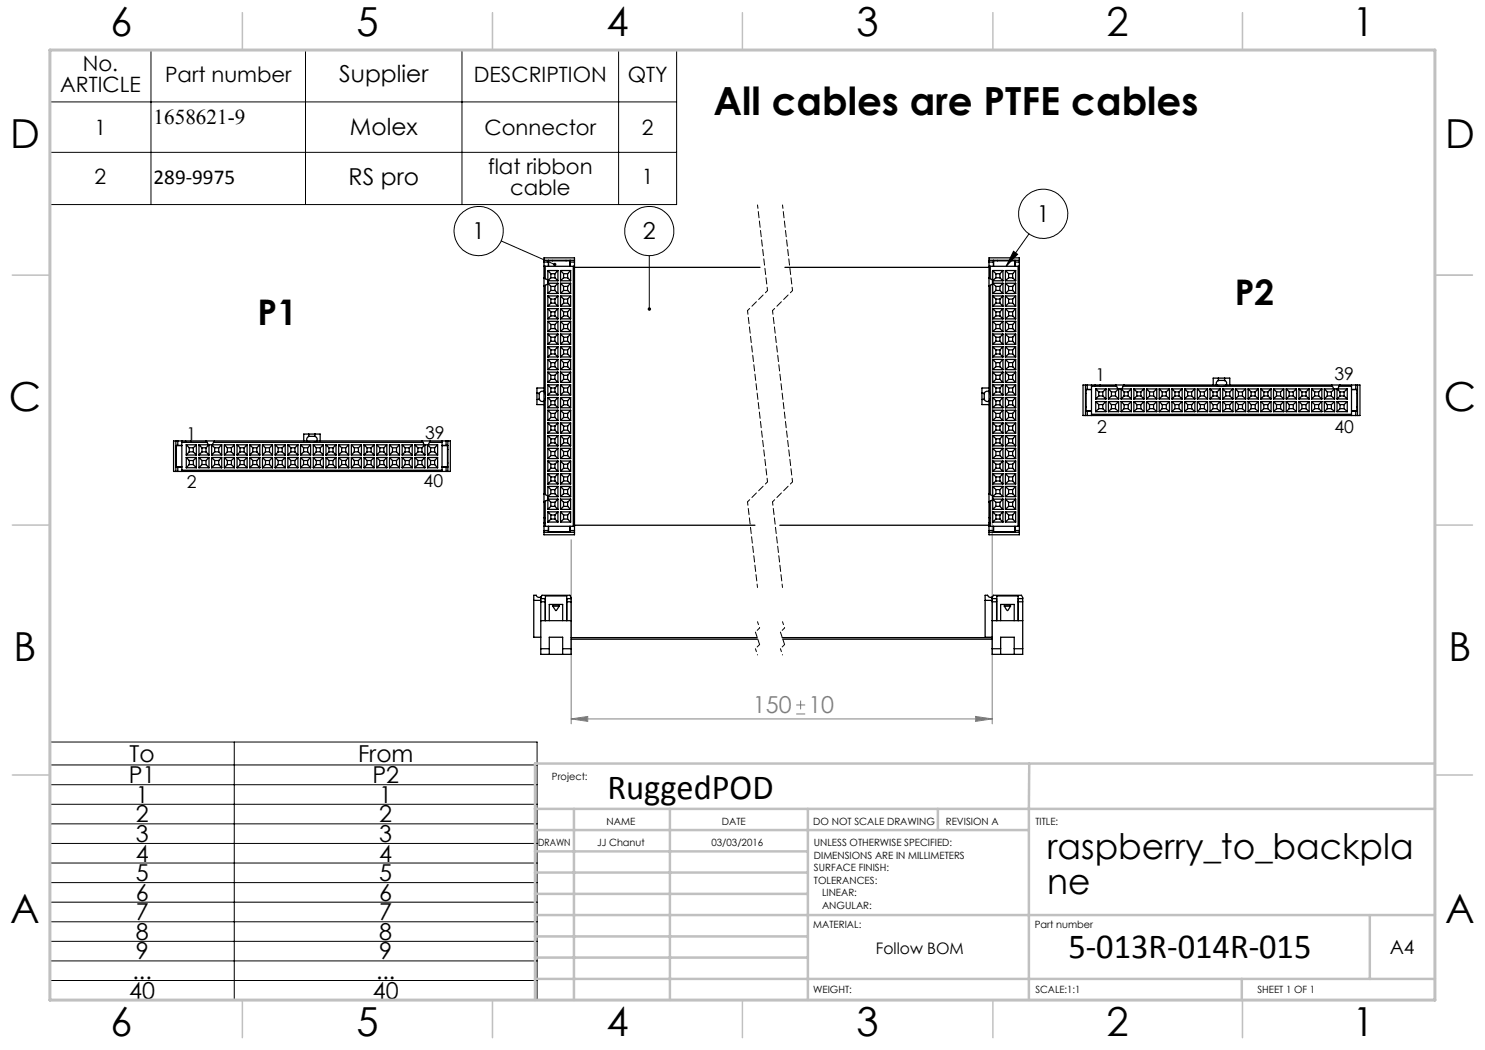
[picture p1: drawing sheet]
<svg xmlns="http://www.w3.org/2000/svg" width="297mm" height="210mm" viewBox="0 0 297 210" stroke-linecap="round" stroke-linejoin="round" font-family="sans-serif">
<path d="M198.4 54.2v90.6M114.2 107.9v36.9M114.2 143.8l3.3-.5v1zM114.2 143.8h84.2M159.2 142.8h1.8M159.2 141h1.8M160.1 140.1v1.8M195.1 143.3l3.3 .5-3.3 .5z" fill="none" stroke="#808080" stroke-width=".2"/>
<g fill="none" stroke="#000" stroke-width=".2">
<path d="M9.9 9.9h125.4v31h-125.4zM30.2 9.9v31M61.1 9.9v31M92.4 9.9v31M123.7 9.9v31M9.9 30.5h125.4M9.9 20.4h125.4M100.2 48.2l10.7 4.7M129.9 51.1v10.7M202.7 50.3l.8 .6-2.3 2.4zM205.8 46.8l-4.6 6.5M10 148.4h97.4v51.6h-97.4z"/>
<path d="M10 153h97.4M10 156.9h97.4M46.8 148.4v51.6M10 160.9h97.4M10 164.8h97.4M10 168.7h97.4M10 172.6h97.4M10 176.5h97.4M10 180.4h97.4M10 184.4h97.4M10 188.3h97.4M10 192.2h97.4"/>
<path d="M10 196.1h97.4"/>
<circle cx="95.7" cy="46.2" r="4.9"/>
<circle cx="129.9" cy="46.2" r="4.9"/>
<circle cx="208.6" cy="42.8" r="4.9"/>
</g>
<path d="M153.5 58.1l-4 4M158.5 58.1l-4 4M153.5 96.4l-4 4M158.5 96.4l-4 4M151.1 129.7l.4 1.3M151.5 124.3l.4 1.3M156.1 129.7l.4 1.3M156.5 124.3l.4 1.3" fill="none" stroke="#000" stroke-width=".2" stroke-dasharray="1.3 .6" stroke-dashoffset=".7"/>
<path d="M151.5 41l2 17.1M156.5 41l2 17.1M149.5 100.4l2 17.1M154.5 100.4l2 17.1M151.9 125.6l-.8 .8M151.9 128.9l-.8 .8M156.9 125.6l-.8 .8M156.9 128.9l-.8 .8" fill="none" stroke="#000" stroke-width=".2" stroke-dasharray="1.3 .6" stroke-dashoffset=".6"/>
<path d="M151.1 126.4l.8 2.5M156.1 126.4l.8 2.5" fill="none" stroke="#000" stroke-width=".2" stroke-dasharray="1.3 .6" stroke-dashoffset=".3"/>
<path d="M149.5 62.1l4 34.3M154.5 62.1l4 34.3" fill="none" stroke="#000" stroke-width=".2" stroke-dasharray="1.3 .6" stroke-dashoffset=".5"/>
<path d="M287 55h7.5M287 144.8v55.2h-187.2" fill="none" stroke="#c0c0c0" stroke-width=".2"/>
<g fill="none" stroke="#c0c0c0" stroke-width=".5">
<path d="M205.8 152.7v47.3M287 152.7h-180v47.3M107 161.8h180M107 178.8h54.6M107 174.5h54.6M107 170.3h54.6M107 166h98.8M114.8 161.8v38.2M134 161.8v38.2M161.6 161.8v38.2M187.6 161.8v4.2M107 195.8h180"/>
<path d="M107 191.5h54.6M107 187.3h54.6M107 183h180M248.4 195.8v4.2M274 183v12.8"/>
</g>
<g fill="none" stroke="#c0c0c0" stroke-width=".3">
<path d="M48.5 2.5v7.5M98.5 2.5v7.5M148.5 2.5v7.5M198.6 2.5v7.5M248.5 2.5v7.5M2.5 55h7.5M287 55h7.5M2.5 105h7.5M287 105h7.5M2.5 155h7.5M287 155h7.5M48.5 200v7.5"/>
<path d="M98.5 200v7.5M148.5 200v7.5M198.6 200v7.5M248.5 200v7.5"/>
</g>
<path d="M10 10h277v190h-277z" fill="none" stroke="#c0c0c0" stroke-width=".6"/>
<path d="M110.7 52.7a.35 .35 0 0 0 0 .5 .35 .35 0 0 0 .6-.2l-.4-.1 .4 .1a.35 .35 0 0 0-.2-.4 .35 .35 0 0 0-.4 .1zM129.6 61.6a.34 .34 0 0 0 0 .3 .34 .34 0 0 0 .3 .3v-.4v.4a.34 .34 0 0 0 .3-.5 .34 .34 0 0 0-.6-.1zM202.7 50.3l.8 .6-2.3 2.4z" fill="#000"/>
<path d="M114.2 143.8l3.3-.5v1zM195.1 143.3l3.3 .5-3.3 .5z" fill="#808080"/>
<g fill="none" stroke="#000" stroke-width=".25">
<path d="M108.8 53.3h6.1M108.8 52.1h6.1M108.8 52.4h.9M108.8 51.6h6.1v55.4h-6.1zM108.8 55.6l.2 .1M109 53.3v2.4M109 57.1v21.6M109 55.7l.6 .3M109 57.1l-.2 .1M109.6 58.7h2M109.6 54.1h2M109.6 59.2h2"/>
<path d="M109.6 54.1v4.6M109.6 59.2v2M109.6 56.8l-.6 .3M109.6 54.1l.6 .6M109.6 59.2l.6 .6M109.7 52.1v1.2M109.7 52.2h4.3M110.2 55.6l-.6 .6h2M110.2 54.7h.8M110.2 55.6h.8M110.2 57.3h.8M110.2 58.1h.8"/>
<path d="M110.2 59.8h.8M110.2 54.7v.9M110.2 57.3v.8M110.2 59.8v.8M110.2 58.1l-.6 .6M110.5 52.1v.1M111 55.6l.6 .6M111 54.7v.9M111 57.3v.8M111 59.8v.8M111 58.1l.6 .6M111.6 56.6h-2l.6 .7"/>
<path d="M111.6 54.1v2.1M111.6 56.6v2.1M111.6 59.2v2M111.6 54.1l-.6 .6M111.6 56.6l-.6 .7M111.6 59.2l-.6 .6M112.1 58.7h2M112.1 56.6h2M112.1 56.2h2M112.1 54.1h2M112.1 59.2h2M112.1 54.1v2.1"/>
<path d="M112.1 56.6v2.1M112.1 59.2v2M112.1 54.1l.6 .6M112.1 56.6l.6 .7M112.1 59.2l.6 .6M112.7 54.7h.8M112.7 55.6h.8M112.7 57.3h.8M112.7 58.1h.8M112.7 59.8h.8M112.7 54.7v.9M112.7 57.3v.8"/>
<path d="M112.7 59.8v.8M112.7 55.6l-.6 .6M112.7 58.1l-.6 .6M113.2 52.1v.1M113.5 55.6l.6 .6M113.5 54.7v.9M113.5 57.3v.8M113.5 59.8v.8M113.5 58.1l.6 .6M114 52.4h.9M114 52.1v1.2M114.1 54.1v2.1"/>
<path d="M114.1 56.6v2.1M114.1 59.2v2M114.1 54.1l-.6 .6M114.1 56.6l-.6 .7M114.1 59.2l-.6 .6M114.7 53.3v52M114.9 53.5h37.1M157 53.5h40.8M197.8 51.6h6.1v55.4h-6.1zM197.8 55.6l.7 .4M197.8 53.3h6.1M197.8 52.1h6.1"/>
<path d="M197.8 52.4h.9M198 53.3v2.4M198 57.1v21.6M198.5 54.1v4.6M198.5 59.2v2M198.5 56.8l-.7 .4M198.5 58.7h2.1M198.5 54.1h2.1M198.5 59.2h2.1M198.5 54.1l.7 .6M198.5 59.2l.7 .6M198.7 52.1v1.2"/>
<path d="M198.7 52.2h4.3M199.2 55.6l-.7 .6h2.1M199.2 54.7v.9M199.2 57.3v.8M199.2 59.8v.8M199.2 54.7h.8M199.2 55.6h.8M199.2 58.1l-.7 .6M199.2 57.3h.8M199.2 58.1h.8M199.2 59.8h.8M199.5 52.1v.1"/>
<path d="M200 55.6l.6 .6M200 54.7v.9M200 57.3v.8M200 59.8v.8M200 58.1l.6 .6M200.6 54.1v2.1M200.6 56.6v2.1M200.6 59.2v2M200.6 56.6h-2.1l.7 .7M200.6 54.1l-.6 .6M200.6 56.6l-.6 .7M200.6 59.2l-.6 .6"/>
<path d="M201.1 58.7h2M201.1 56.6h2M201.1 56.2h2M201.1 54.1h2M201.1 54.1v2.1M201.1 56.6v2.1M201.1 59.2v2M201.1 59.2h2M201.1 56.6l.6 .7M201.1 54.1l.6 .6M201.1 59.2l.6 .6M201.7 54.7h.8"/>
<path d="M201.7 54.7v.9M201.7 57.3v.8M201.7 59.8v.8M201.7 55.6l-.6 .6M201.7 55.6h.8M201.7 57.3h.8M201.7 58.1l-.6 .6M201.7 58.1h.8M201.7 59.8h.8M202.2 52.1v.1M202.5 55.6l.6 .6M202.5 54.7v.9"/>
<path d="M202.5 57.3v.8M202.5 59.8v.8M202.5 58.1l.6 .6M203 52.1v1.2M203 52.4h.9M203.1 54.1v2.1M203.1 56.6v2.1M203.1 59.2v2M203.1 54.1l-.6 .6M203.1 56.6l-.6 .7M203.1 59.2l-.6 .6M203.6 53.3v52"/>
<path d="M107.4 78.6h.5M107.4 79.9h.5M107.9 78.6l.4-.3a.59 .59 0 0 1 .7 .4M107.9 78.6v1.3M108.8 77.6h-1.4v3.3h1.4M109 78.7v1.2M109 79.9a.6 .6 0 0 1-.5 .4 .6 .6 0 0 1-.6-.4M109 79.9v19M109.6 79.5h2M109.6 77h2M109.6 79h2M109.6 74.4h2"/>
<path d="M109.6 76.5h2M109.6 71.9h2M109.6 73.9h2M109.6 69.3h2M109.6 71.4h2M109.6 66.8h2M109.6 68.9h2M109.6 64.3h2M109.6 66.3h2M109.6 61.7h2M109.6 63.8h2M109.6 61.2h2"/>
<path d="M109.6 61.7v2.1M109.6 64.3v2M109.6 66.8v2.1M109.6 69.3v2.1M109.6 71.9v2M109.6 74.4v2.1M109.6 77v2M109.6 79.5v2.1M109.6 61.7l.6 .7M109.6 64.3l.6 .6M109.6 66.8l.6 .6M109.6 69.3l.6 .7"/>
<path d="M109.6 71.9l.6 .6M109.6 74.4l.6 .7M109.6 77l.6 .6M109.6 79.5l.6 .6M110.2 60.6h.8M110.2 62.4h.8M110.2 63.2h.8M110.2 64.9h.8M110.2 65.7h.8M110.2 67.4h.8M110.2 68.3h.8M110.2 70h.8"/>
<path d="M110.2 70.8h.8M110.2 72.5h.8M110.2 73.3h.8M110.2 75.1h.8M110.2 75.9h.8M110.2 77.6h.8M110.2 78.4h.8M110.2 62.4v.8M110.2 64.9v.8M110.2 67.4v.9M110.2 70v.8M110.2 72.5v.8"/>
<path d="M110.2 75.1v.8M110.2 77.6v.8M110.2 60.6l-.6 .6M110.2 63.2l-.6 .6M110.2 65.7l-.6 .6M110.2 68.3l-.6 .6M110.2 70.8l-.6 .6M110.2 73.3l-.6 .6M110.2 75.9l-.6 .6M110.2 78.4l-.6 .6M111 62.4v.8M111 64.9v.8"/>
<path d="M111 67.4v.9M111 70v.8M111 72.5v.8M111 75.1v.8M111 77.6v.8M111 60.6l.6 .6M111 63.2l.6 .6M111 65.7l.6 .6M111 68.3l.6 .6M111 70.8l.6 .6M111 73.3l.6 .6M111 75.9l.6 .6"/>
<path d="M111 78.4l.6 .6M111.6 61.7v2.1M111.6 64.3v2M111.6 66.8v2.1M111.6 69.3v2.1M111.6 71.9v2M111.6 74.4v2.1M111.6 77v2M111.6 79.5v2.1M111.6 61.7l-.6 .7M111.6 64.3l-.6 .6M111.6 66.8l-.6 .6"/>
<path d="M111.6 69.3l-.6 .7M111.6 71.9l-.6 .6M111.6 74.4l-.6 .7M111.6 77l-.6 .6M111.6 79.5l-.6 .6M112.1 79.5h2M112.1 77h2M112.1 79h2M112.1 74.4h2M112.1 76.5h2M112.1 71.9h2M112.1 73.9h2"/>
<path d="M112.1 69.3h2M112.1 71.4h2M112.1 66.8h2M112.1 68.9h2M112.1 64.3h2M112.1 66.3h2M112.1 61.7h2M112.1 63.8h2M112.1 61.2h2M112.1 61.7v2.1M112.1 64.3v2M112.1 66.8v2.1"/>
<path d="M112.1 69.3v2.1M112.1 71.9v2M112.1 74.4v2.1M112.1 77v2M112.1 79.5v2.1M112.1 61.7l.6 .7M112.1 64.3l.6 .6M112.1 66.8l.6 .6M112.1 69.3l.6 .7M112.1 71.9l.6 .6M112.1 74.4l.6 .7M112.1 77l.6 .6"/>
<path d="M112.1 79.5l.6 .6M112.7 60.6h.8M112.7 62.4h.8M112.7 63.2h.8M112.7 64.9h.8M112.7 65.7h.8M112.7 67.4h.8M112.7 68.3h.8M112.7 70h.8M112.7 70.8h.8M112.7 72.5h.8M112.7 73.3h.8"/>
<path d="M112.7 75.1h.8M112.7 75.9h.8M112.7 77.6h.8M112.7 78.4h.8M112.7 62.4v.8M112.7 64.9v.8M112.7 67.4v.9M112.7 70v.8M112.7 72.5v.8M112.7 75.1v.8M112.7 77.6v.8M112.7 60.6l-.6 .6"/>
<path d="M112.7 63.2l-.6 .6M112.7 65.7l-.6 .6M112.7 68.3l-.6 .6M112.7 70.8l-.6 .6M112.7 73.3l-.6 .6M112.7 75.9l-.6 .6M112.7 78.4l-.6 .6M113.5 62.4v.8M113.5 64.9v.8M113.5 67.4v.9M113.5 70v.8M113.5 72.5v.8"/>
<path d="M113.5 75.1v.8M113.5 77.6v.8M113.5 60.6l.6 .6M113.5 63.2l.6 .6M113.5 65.7l.6 .6M113.5 68.3l.6 .6M113.5 70.8l.6 .6M113.5 73.3l.6 .6M113.5 75.9l.6 .6M113.5 78.4l.6 .6M114.1 61.7v2.1M114.1 64.3v2"/>
<path d="M114.1 66.8v2.1M114.1 69.3v2.1M114.1 71.9v2M114.1 74.4v2.1M114.1 77v2M114.1 79.5v2.1M114.1 61.7l-.6 .7M114.1 64.3l-.6 .6M114.1 66.8l-.6 .6M114.1 69.3l-.6 .7M114.1 71.9l-.6 .6M114.1 74.4l-.6 .7"/>
<path d="M114.1 77l-.6 .6M114.1 79.5l-.6 .6M196.4 78.6h.5M196.4 79.9h.5M196.9 78.6l.4-.3a.59 .59 0 0 1 .7 .4M196.9 78.6v1.3M197.8 77.6h-1.4v3.3h1.4M198 78.7v1.2M198 79.9a.6 .6 0 0 1-.5 .4 .6 .6 0 0 1-.6-.4M198 79.9v19M198.5 61.7v2.1M198.5 64.3v2"/>
<path d="M198.5 66.8v2.1M198.5 69.3v2.1M198.5 71.9v2M198.5 74.4v2.1M198.5 77v2M198.5 79.5v2.1M198.5 79.5h2.1M198.5 77h2.1M198.5 79h2.1M198.5 74.4h2.1M198.5 76.5h2.1M198.5 71.9h2.1"/>
<path d="M198.5 73.9h2.1M198.5 69.3h2.1M198.5 71.4h2.1M198.5 66.8h2.1M198.5 68.9h2.1M198.5 64.3h2.1M198.5 66.3h2.1M198.5 61.7h2.1M198.5 63.8h2.1M198.5 61.2h2.1M198.5 61.7l.7 .7M198.5 64.3l.7 .6"/>
<path d="M198.5 66.8l.7 .6M198.5 69.3l.7 .7M198.5 71.9l.7 .6M198.5 74.4l.7 .7M198.5 77l.7 .6M198.5 79.5l.7 .6M199.2 62.4v.8M199.2 64.9v.8M199.2 67.4v.9M199.2 70v.8M199.2 72.5v.8M199.2 75.1v.8"/>
<path d="M199.2 77.6v.8M199.2 60.6l-.7 .6M199.2 60.6h.8M199.2 63.2l-.7 .6M199.2 62.4h.8M199.2 63.2h.8M199.2 65.7l-.7 .6M199.2 64.9h.8M199.2 65.7h.8M199.2 67.4h.8M199.2 68.3l-.7 .6M199.2 68.3h.8"/>
<path d="M199.2 70h.8M199.2 70.8l-.7 .6M199.2 70.8h.8M199.2 72.5h.8M199.2 73.3l-.7 .6M199.2 73.3h.8M199.2 75.9l-.7 .6M199.2 75.1h.8M199.2 75.9h.8M199.2 77.6h.8M199.2 78.4l-.7 .6M199.2 78.4h.8"/>
<path d="M200 62.4v.8M200 64.9v.8M200 67.4v.9M200 70v.8M200 72.5v.8M200 75.1v.8M200 77.6v.8M200 60.6l.6 .6M200 63.2l.6 .6M200 65.7l.6 .6M200 68.3l.6 .6M200 70.8l.6 .6"/>
<path d="M200 73.3l.6 .6M200 75.9l.6 .6M200 78.4l.6 .6M200.6 61.7v2.1M200.6 64.3v2M200.6 66.8v2.1M200.6 69.3v2.1M200.6 71.9v2M200.6 74.4v2.1M200.6 77v2M200.6 79.5v2.1M200.6 61.7l-.6 .7"/>
<path d="M200.6 64.3l-.6 .6M200.6 66.8l-.6 .6M200.6 69.3l-.6 .7M200.6 71.9l-.6 .6M200.6 74.4l-.6 .7M200.6 77l-.6 .6M200.6 79.5l-.6 .6M201.1 61.7v2.1M201.1 64.3v2M201.1 66.8v2.1M201.1 69.3v2.1M201.1 71.9v2"/>
<path d="M201.1 74.4v2.1M201.1 77v2M201.1 79.5v2.1M201.1 79.5h2M201.1 77h2M201.1 79h2M201.1 74.4h2M201.1 76.5h2M201.1 71.9h2M201.1 73.9h2M201.1 69.3h2M201.1 71.4h2"/>
<path d="M201.1 66.8h2M201.1 68.9h2M201.1 64.3h2M201.1 66.3h2M201.1 61.7h2M201.1 63.8h2M201.1 61.2h2M201.1 61.7l.6 .7M201.1 64.3l.6 .6M201.1 66.8l.6 .6M201.1 69.3l.6 .7M201.1 71.9l.6 .6"/>
<path d="M201.1 74.4l.6 .7M201.1 77l.6 .6M201.1 79.5l.6 .6M201.7 62.4v.8M201.7 64.9v.8M201.7 67.4v.9M201.7 70v.8M201.7 72.5v.8M201.7 75.1v.8M201.7 77.6v.8M201.7 60.6l-.6 .6M201.7 60.6h.8"/>
<path d="M201.7 62.4h.8M201.7 63.2l-.6 .6M201.7 63.2h.8M201.7 65.7l-.6 .6M201.7 64.9h.8M201.7 65.7h.8M201.7 67.4h.8M201.7 68.3l-.6 .6M201.7 68.3h.8M201.7 70h.8M201.7 70.8l-.6 .6M201.7 70.8h.8"/>
<path d="M201.7 72.5h.8M201.7 73.3l-.6 .6M201.7 73.3h.8M201.7 75.9l-.6 .6M201.7 75.1h.8M201.7 75.9h.8M201.7 77.6h.8M201.7 78.4l-.6 .6M201.7 78.4h.8M202.5 62.4v.8M202.5 64.9v.8M202.5 67.4v.9"/>
<path d="M202.5 70v.8M202.5 72.5v.8M202.5 75.1v.8M202.5 77.6v.8M202.5 63.2l.6 .6M202.5 60.6l.6 .6M202.5 65.7l.6 .6M202.5 68.3l.6 .6M202.5 70.8l.6 .6M202.5 73.3l.6 .6M202.5 75.9l.6 .6M202.5 78.4l.6 .6"/>
<path d="M203.1 61.7v2.1M203.1 64.3v2M203.1 66.8v2.1M203.1 69.3v2.1M203.1 71.9v2M203.1 74.4v2.1M203.1 77v2M203.1 79.5v2.1M203.1 61.7l-.6 .7M203.1 64.3l-.6 .6M203.1 66.8l-.6 .6M203.1 69.3l-.6 .7"/>
<path d="M203.1 71.9l-.6 .6M203.1 74.4l-.6 .7M203.1 77l-.6 .6M203.1 79.5l-.6 .6M216.6 77h55.4v6.1h-55.4zM217.1 77.9h1.2M217.1 77v6.1M217.1 78.7h.1M217.2 77.9v4.3M217.5 77v.9M218.3 77.2h5M218.3 77v6.1"/>
<path d="M219 77v.2M219.1 79.8h2.1M219.1 77.8h2.1M219.1 77.8v2M219.1 77.8l.6 .6M219.7 78.4h.9M219.7 79.2h.9M219.7 79.2l-.6 .6M219.7 78.4v.8M220 77v.2M220.6 78.4v.8M220.6 79.2l.6 .6"/>
<path d="M221.2 77.8l-.6 .6M221.2 77.8v2M221.7 77.8v2M221.7 79.8h2M221.7 77.8h4.6M221.7 77.8l.6 .6M222.3 78.4h.8M222.3 79.2h.8M222.3 78.4v.8M222.3 79.2l-.6 .6M223.1 78.4l.6-.6v2M223.1 78.4v.8"/>
<path d="M223.1 79.2l.6 .6M223.2 77l.1 .2M223.3 77.2l.3 .6M224.2 79.8h2.1M224.6 77.2l-.2 .6M224.6 77.2h19.1M224.8 77l-.2 .2M224.8 78.4h.8M224.8 78.4l-.6-.6v2M224.8 78.4v.8M224.8 79.2l-.6 .6M224.8 79.2h.8"/>
<path d="M225.6 79.2l.7 .6M225.6 78.4v.8M226.3 77.8v2M226.3 77.8l-.7 .6M226.8 79.8h2M226.8 77.8h2M226.8 77.8v2M226.8 77.8l.6 .6M227.4 78.4h.8M227.4 79.2h.8M227.4 79.2l-.6 .6M227.4 78.4v.8"/>
<path d="M228.2 78.4v.8M228.2 79.2l.6 .6M228.8 77.8v2M228.8 77.8l-.6 .6M229.3 79.8h2.1M229.3 77.8h2.1M229.3 77.8v2M229.3 77.8l.6 .6M229.9 78.4h.8M229.9 79.2h.8M229.9 78.4v.8M229.9 79.2l-.6 .6"/>
<path d="M230.7 79.2l.7 .6M230.7 78.4v.8M231.4 77.8v2M231.4 77.8l-.7 .6M231.8 79.8h2.1M231.8 77.8h2.1M231.8 77.8v2M231.8 77.8l.6 .6M232.4 78.4h.9M232.4 79.2h.9M232.4 78.4v.8M232.4 79.2l-.6 .6"/>
<path d="M233.3 79.2l.6 .6M233.3 78.4v.8M233.9 77.8v2M233.9 77.8l-.6 .6M234.4 79.8h2M234.4 77.8h2M234.4 77.8v2M234.4 77.8l.6 .6M235 78.4h.8M235 79.2h.8M235 79.2l-.6 .6M235 78.4v.8"/>
<path d="M235.8 79.2l.6 .6M235.8 78.4v.8M236.4 77.8v2M236.4 77.8l-.6 .6M236.9 79.8h2.1M236.9 77.8h2.1M236.9 77.8v2M236.9 77.8l.6 .6M237.5 78.4h.8M237.5 79.2h.8M237.5 79.2l-.6 .6M237.5 78.4v.8"/>
<path d="M238.3 78.4v.8M238.3 79.2l.7 .6M239 77.8v2M239 77.8l-.7 .6M239.5 79.8h2M239.5 77.8h2M239.5 77.8v2M239.5 77.8l.6 .6M240.1 78.4h.8M240.1 79.2h.8M240.1 78.4v.8M240.1 79.2l-.6 .6"/>
<path d="M240.9 79.2l.6 .6M240.9 78.4v.8M241.5 77.8v2M241.5 77.8l-.6 .6M242 79.8h2.1M242 77.8h2.1M242 77.8v2M242 77.8l.6 .6M242.6 78.4h.8M242.6 79.2h.8M242.6 78.4v.8M242.6 79.2l-.6 .6"/>
<path d="M242.6 77v-1.4h3.4v1.4M243.4 79.2l.7 .6M243.4 78.4v.8M243.7 76.1a.58 .58 0 0 0-.5 .6 .58 .58 0 0 0 .5 .5M243.7 76.1h1.2M243.7 75.6v.5M243.7 77.2h1.2M244.1 77.8v2M244.1 77.8l-.7 .6M244.5 79.8h2.1M244.5 77.8h2.1M244.5 77.8v2"/>
<path d="M244.5 77.8l.6 .6M244.9 77.2h21.6M244.9 76.1a.6 .6 0 0 1 .4 .6 .6 .6 0 0 1-.4 .5M244.9 75.6v.5M245.1 78.4h.9M245.1 79.2h.9M245.1 79.2l-.6 .6M245.1 78.4v.8M246 79.2l.6 .6M246 78.4v.8M246.6 77.8v2M246.6 77.8l-.6 .6"/>
<path d="M247.1 79.8h2M247.1 77.8h2M247.1 77.8v2M247.1 77.8l.6 .6M247.7 78.4h.8M247.7 79.2h.8M247.7 79.2l-.6 .6M247.7 78.4v.8M248.5 79.2l.6 .6M248.5 78.4v.8M249.1 77.8v2M249.1 77.8l-.6 .6"/>
<path d="M249.6 79.8h2.1M249.6 77.8h2.1M249.6 77.8v2M249.6 77.8l.6 .6M250.2 78.4h.8M250.2 79.2l-.6 .6M250.2 79.2h.8M250.2 78.4v.8M251 79.2l.7 .6M251 78.4v.8M251.7 77.8v2M251.7 77.8l-.7 .6"/>
<path d="M252.2 79.8h2M252.2 77.8h2M252.2 77.8v2M252.2 77.8l.6 .6M252.8 78.4h.8M252.8 79.2h.8M252.8 79.2l-.6 .6M252.8 78.4v.8M253.6 79.2l.6 .6M253.6 78.4v.8M254.2 77.8v2M254.2 77.8l-.6 .6"/>
<path d="M254.7 79.8h2.1M254.7 77.8h2.1M254.7 77.8v2M254.7 77.8l.6 .6M255.3 78.4h.8M255.3 79.2h.8M255.3 78.4v.8M255.3 79.2l-.6 .6M256.1 78.4v.8M256.1 79.2l.7 .6M256.8 77.8v2M256.8 77.8l-.7 .6"/>
<path d="M257.2 79.8h2.1M257.2 77.8h2.1M257.2 77.8v2M257.2 77.8l.6 .6M257.8 78.4h.9M257.8 79.2h.9M257.8 79.2l-.6 .6M257.8 78.4v.8M258.7 78.4v.8M258.7 79.2l.6 .6M259.3 77.8v2M259.3 77.8l-.6 .6"/>
<path d="M259.8 79.8h2M259.8 77.8h2M259.8 77.8v2M259.8 77.8l.6 .6M260.4 78.4h.8M260.4 79.2h.8M260.4 79.2l-.6 .6M260.4 78.4v.8M261.2 79.2l.6 .6M261.2 78.4v.8M261.8 77.8v2M261.8 77.8l-.6 .6"/>
<path d="M262.3 79.8h2.1M262.3 77.8h2.1M262.3 77.8v2M262.3 77.8l.6 .6M262.9 78.4h.8M262.9 79.2h.8M262.9 78.4v.8M262.9 79.2l-.6 .6M263.7 79.2l.7 .6M263.7 78.4v.8M264.4 77.8v2M264.4 77.8l-.7 .6"/>
<path d="M264.9 79.8h2M264.9 77.8h4.6M264.9 77.8v2M264.9 77.8l.6 .6M265.5 78.4h.8M265.5 78.4v.8M265.5 79.2h.8M265.5 79.2l-.6 .6M266.3 78.4l.6-.6v2M266.3 78.4v.8M266.3 79.2l.6 .6M266.3 77l.2 .2"/>
<path d="M266.5 77.2l.3 .6M267.4 79.8h2.1M267.8 77.2h2.5M267.8 77.2l-.3 .6M268 77l-.2 .2M268 78.4h.8M268 78.4l-.6-.6v2M268 78.4v.8M268 79.2l-.6 .6M268 79.2h.8M268.8 79.2l.7 .6M268.8 78.4v.8"/>
<path d="M269.5 77.8v2M269.5 77.8l-.7 .6M270.3 77v6.1M270.3 77.9h1.2M271.1 77v.9M271.4 77.9v4.3M271.4 78.7h.1M271.5 77v6.1M34.7 88.2h55.4v6.1h-55.4zM35.2 89.1h1.2M35.2 93.4h1.2M35.2 88.2v6.1"/>
<path d="M35.2 89.9h.1M35.2 92.6h.1M35.3 89.1v4.3h1.1M35.6 88.2v.9M35.6 93.4v.9M36.4 88.5h5M36.4 94h52M36.4 88.2v6.1M37.1 88.2v.3M37.3 91h2M37.3 89h2M37.3 89v2"/>
<path d="M37.3 91.5v2M37.3 91.5h2M37.3 93.5h2M37.3 89l.6 .6M37.3 91.5l.6 .6M37.9 89.6h.8M37.9 92.1h.8M37.9 90.4h.8M37.9 92.9h.8M37.9 92.9l-.6 .6M37.9 90.4l-.6 .6M37.9 89.6v.8"/>
<path d="M37.9 92.1v.8M38.1 88.2v.3M38.7 92.9l.6 .6M38.7 89.6v.8M38.7 92.1v.8M38.7 90.4l.6 .6M39.3 89v2M39.3 91.5v2M39.3 91.5l-.6 .6M39.3 89l-.6 .6M39.8 89v2M39.8 91.5v2"/>
<path d="M39.8 91h2M39.8 89h4.5M39.8 91.5h2M39.8 93.5h2M39.8 89l.6 .6M39.8 91.5l.6 .6M40.4 89.6h.8M40.4 92.1h.8M40.4 90.4h.8M40.4 92.9h.8M40.4 89.6v.8M40.4 92.1v.8"/>
<path d="M40.4 92.9l-.6 .6M40.4 90.4l-.6 .6M41.2 89.6l.6-.6v2M41.2 92.9l.6 .6M41.2 89.6v.8M41.2 92.1v.8M41.2 90.4l.6 .6M41.2 88.2l.2 .3M41.4 88.5l.3 .5M41.8 91.5v2M41.8 91.5l-.6 .6M42.3 91h2"/>
<path d="M42.3 91.5v2M42.3 91.5h2M42.3 93.5h2M42.3 91.5l.6 .6M42.7 88.5l-.3 .5M42.7 88.5h19.1M42.9 88.2l-.2 .3M42.9 89.6l-.6-.6v2M42.9 89.6h.8M42.9 89.6v.8M42.9 92.1v.8M42.9 90.4l-.6 .6"/>
<path d="M42.9 92.1h.8M42.9 90.4h.8M42.9 92.9h.8M42.9 92.9l-.6 .6M43.7 90.4l.6 .6M43.7 92.9l.6 .6M43.7 89.6v.8M43.7 92.1v.8M44.3 89v2M44.3 91.5v2M44.3 89l-.6 .6M44.3 91.5l-.6 .6"/>
<path d="M44.9 91h2M44.9 89h2M44.9 91.5h2M44.9 93.5h2M44.9 89v2M44.9 91.5v2M44.9 91.5l.6 .6M44.9 89l.6 .6M45.5 89.6h.8M45.5 92.1h.8M45.5 90.4h.8M45.5 92.9h.8"/>
<path d="M45.5 92.9l-.6 .6M45.5 90.4l-.6 .6M45.5 89.6v.8M45.5 92.1v.8M46.3 92.9l.6 .6M46.3 89.6v.8M46.3 92.1v.8M46.3 90.4l.6 .6M46.9 89v2M46.9 91.5v2M46.9 91.5l-.6 .6M46.9 89l-.6 .6"/>
<path d="M47.4 91h2M47.4 89h2M47.4 91.5h2M47.4 93.5h2M47.4 89v2M47.4 91.5v2M47.4 89l.6 .6M47.4 91.5l.6 .6M48 89.6h.8M48 92.1h.8M48 90.4h.8M48 92.9h.8"/>
<path d="M48 89.6v.8M48 92.1v.8M48 92.9l-.6 .6M48 90.4l-.6 .6M48.8 90.4l.6 .6M48.8 92.9l.6 .6M48.8 89.6v.8M48.8 92.1v.8M49.4 89v2M49.4 91.5v2M49.4 91.5l-.6 .6M49.4 89l-.6 .6"/>
<path d="M50 91h2M50 89h2M50 91.5h2M50 93.5h2M50 89v2M50 91.5v2M50 91.5l.6 .6M50 89l.6 .6M50.6 89.6h.8M50.6 92.1h.8M50.6 90.4h.8M50.6 89.6v.8"/>
<path d="M50.6 92.1v.8M50.6 92.9l-.6 .6M50.6 92.9h.8M50.6 90.4l-.6 .6M51.4 90.4l.6 .6M51.4 92.9l.6 .6M51.4 89.6v.8M51.4 92.1v.8M52 89v2M52 91.5v2M52 91.5l-.6 .6M52 89l-.6 .6"/>
<path d="M52.5 91h2M52.5 89h2M52.5 91.5h2M52.5 93.5h2M52.5 89v2M52.5 91.5v2M52.5 89l.6 .6M52.5 91.5l.6 .6M53.1 89.6h.8M53.1 92.1h.8M53.1 90.4h.8M53.1 92.9h.8"/>
<path d="M53.1 89.6v.8M53.1 92.1v.8M53.1 90.4l-.6 .6M53.1 92.9l-.6 .6M53.9 90.4l.6 .6M53.9 89.6v.8M53.9 92.1v.8M53.9 92.9l.6 .6M54.5 89v2M54.5 91.5v2M54.5 89l-.6 .6M54.5 91.5l-.6 .6"/>
<path d="M55 91h2M55 89h2M55 91.5h2M55 93.5h2M55 89v2M55 91.5v2M55 91.5l.6 .6M55 89l.6 .6M55.6 89.6h.8M55.6 92.1h.8M55.6 90.4h.8M55.6 92.9h.8"/>
<path d="M55.6 89.6v.8M55.6 92.1v.8M55.6 92.9l-.6 .6M55.6 90.4l-.6 .6M56.4 92.9l.6 .6M56.4 89.6v.8M56.4 92.1v.8M56.4 90.4l.6 .6M57 89v2M57 91.5v2M57 91.5l-.6 .6M57 89l-.6 .6"/>
<path d="M57.6 91h2M57.6 89h2M57.6 91.5h2M57.6 93.5h2M57.6 89v2M57.6 91.5v2M57.6 89l.6 .6M57.6 91.5l.6 .6M58.2 89.6h.8M58.2 92.1h.8M58.2 90.4h.8M58.2 92.9h.8"/>
<path d="M58.2 89.6v.8M58.2 92.1v.8M58.2 90.4l-.6 .6M58.2 92.9l-.6 .6M59 90.4l.6 .6M59 92.9l.6 .6M59 89.6v.8M59 92.1v.8M59.6 89v2M59.6 91.5v2M59.6 89l-.6 .6M59.6 91.5l-.6 .6"/>
<path d="M60.1 91h2M60.1 89h2M60.1 91.5h2M60.1 93.5h2M60.1 89v2M60.1 91.5v2M60.1 91.5l.6 .6M60.1 89l.6 .6M60.7 89.6h.8M60.7 92.1h.8M60.7 90.4h.8M60.7 92.9h.8"/>
<path d="M60.7 89.6v.8M60.7 92.1v.8M60.7 92.9l-.6 .6M60.7 90.4l-.6 .6M60.7 88.2v-1.4h3.3v1.4M61.5 90.4l.6 .6M61.5 89.6v.8M61.5 92.1v.8M61.5 92.9l.6 .6M61.7 87.3l-.1 .1a.61 .61 0 0 0 .2 1.1M61.7 87.3h1.3M61.7 86.8v.5"/>
<path d="M61.8 88.5h1.2M62.1 89v2M62.1 91.5v2M62.1 89l-.6 .6M62.1 91.5l-.6 .6M62.7 91h2M62.7 89h2M62.7 91.5h2M62.7 93.5h2M62.7 89v2M62.7 91.5v2M62.7 89l.6 .6"/>
<path d="M62.7 91.5l.6 .6M63 87.3a.61 .61 0 0 1 .4 .6 .61 .61 0 0 1-.4 .6M63 88.5h21.6M63 86.8v.5M63.3 89.6h.8M63.3 92.1h.8M63.3 90.4h.8M63.3 92.9h.8M63.3 90.4l-.6 .6M63.3 89.6v.8M63.3 92.1v.8M63.3 92.9l-.6 .6"/>
<path d="M64.1 90.4l.6 .6M64.1 92.9l.6 .6M64.1 89.6v.8M64.1 92.1v.8M64.7 89v2M64.7 91.5v2M64.7 89l-.6 .6M64.7 91.5l-.6 .6M65.2 91h2M65.2 89h2M65.2 91.5h2M65.2 93.5h2"/>
<path d="M65.2 89v2M65.2 91.5v2M65.2 89l.6 .6M65.2 91.5l.6 .6M65.8 89.6h.8M65.8 92.1h.8M65.8 90.4h.8M65.8 90.4l-.6 .6M65.8 89.6v.8M65.8 92.1v.8M65.8 92.9h.8M65.8 92.9l-.6 .6"/>
<path d="M66.6 90.4l.6 .6M66.6 92.9l.6 .6M66.6 89.6v.8M66.6 92.1v.8M67.2 89v2M67.2 91.5v2M67.2 91.5l-.6 .6M67.2 89l-.6 .6M67.7 91h2M67.7 89h2M67.7 91.5h2M67.7 93.5h2"/>
<path d="M67.7 89v2M67.7 91.5v2M67.7 89l.6 .6M67.7 91.5l.6 .6M68.3 89.6h.8M68.3 92.1h.8M68.3 90.4l-.6 .6M68.3 90.4h.8M68.3 89.6v.8M68.3 92.1v.8M68.3 92.9h.8M68.3 92.9l-.6 .6"/>
<path d="M69.1 90.4l.6 .6M69.1 89.6v.8M69.1 92.1v.8M69.1 92.9l.6 .6M69.7 89v2M69.7 91.5v2M69.7 91.5l-.6 .6M69.7 89l-.6 .6M70.3 91h2M70.3 89h2M70.3 91.5h2M70.3 93.5h2"/>
<path d="M70.3 89v2M70.3 91.5v2M70.3 91.5l.6 .6M70.3 89l.6 .6M70.9 89.6h.8M70.9 92.1h.8M70.9 90.4h.8M70.9 92.9h.8M70.9 89.6v.8M70.9 92.1v.8M70.9 90.4l-.6 .6M70.9 92.9l-.6 .6"/>
<path d="M71.7 90.4l.6 .6M71.7 89.6v.8M71.7 92.1v.8M71.7 92.9l.6 .6M72.3 89v2M72.3 91.5v2M72.3 89l-.6 .6M72.3 91.5l-.6 .6M72.8 91h2M72.8 89h2M72.8 91.5h2M72.8 93.5h2"/>
<path d="M72.8 89v2M72.8 91.5v2M72.8 89l.6 .6M72.8 91.5l.6 .6M73.4 89.6h.8M73.4 92.1h.8M73.4 90.4h.8M73.4 92.9h.8M73.4 92.9l-.6 .6M73.4 89.6v.8M73.4 92.1v.8M73.4 90.4l-.6 .6"/>
<path d="M74.2 92.9l.6 .6M74.2 89.6v.8M74.2 92.1v.8M74.2 90.4l.6 .6M74.8 89v2M74.8 91.5v2M74.8 91.5l-.6 .6M74.8 89l-.6 .6M75.4 91h2M75.4 89h2M75.4 91.5h2M75.4 93.5h2"/>
<path d="M75.4 89v2M75.4 91.5v2M75.4 91.5l.6 .6M75.4 89l.6 .6M76 89.6h.8M76 92.1h.8M76 90.4h.8M76 92.9h.8M76 92.9l-.6 .6M76 89.6v.8M76 92.1v.8M76 90.4l-.6 .6"/>
<path d="M76.8 92.9l.6 .6M76.8 89.6v.8M76.8 92.1v.8M76.8 90.4l.6 .6M77.4 89v2M77.4 91.5v2M77.4 91.5l-.6 .6M77.4 89l-.6 .6M77.9 91h2M77.9 89h2M77.9 91.5h2M77.9 93.5h2"/>
<path d="M77.9 89v2M77.9 91.5v2M77.9 89l.6 .6M77.9 91.5l.6 .6M78.5 89.6h.8M78.5 92.1h.8M78.5 90.4h.8M78.5 92.9l-.6 .6M78.5 92.9h.8M78.5 90.4l-.6 .6M78.5 89.6v.8M78.5 92.1v.8"/>
<path d="M79.3 90.4l.6 .6M79.3 89.6v.8M79.3 92.1v.8M79.3 92.9l.6 .6M79.9 89v2M79.9 91.5v2M79.9 89l-.6 .6M79.9 91.5l-.6 .6M80.4 91h2M80.4 89h2M80.4 91.5h2M80.4 93.5h2"/>
<path d="M80.4 89v2M80.4 91.5v2M80.4 89l.6 .6M80.4 91.5l.6 .6M81 89.6h.8M81 92.1h.8M81 90.4h.8M81 89.6v.8M81 92.1v.8M81 90.4l-.6 .6M81 92.9h.8M81 92.9l-.6 .6"/>
<path d="M81.8 90.4l.6 .6M81.8 89.6v.8M81.8 92.1v.8M81.8 92.9l.6 .6M82.4 89v2M82.4 91.5v2M82.4 91.5l-.6 .6M82.4 89l-.6 .6M83 91h2M83 89h4.5M83 89v2M83 91.5v2"/>
<path d="M83 91.5h2M83 93.5h2M83 89l.6 .6M83 91.5l.6 .6M83.6 89.6h.8M83.6 89.6v.8M83.6 92.1v.8M83.6 92.9l-.6 .6M83.6 92.1h.8M83.6 90.4h.8M83.6 92.9h.8M83.6 90.4l-.6 .6"/>
<path d="M84.4 89.6l.6-.6v2M84.4 92.9l.6 .6M84.4 89.6v.8M84.4 92.1v.8M84.4 90.4l.6 .6M84.4 88.2l.2 .3M84.6 88.5l.3 .5M85 91.5v2M85 91.5l-.6 .6M85.5 91h2M85.5 91.5v2M85.5 91.5h2"/>
<path d="M85.5 93.5h2M85.5 91.5l.6 .6M85.9 88.5h2.5M85.9 88.5l-.3 .5M86.1 88.2l-.2 .3M86.1 89.6l-.6-.6v2M86.1 89.6h.8M86.1 89.6v.8M86.1 92.1v.8M86.1 90.4l-.6 .6M86.1 92.1h.8M86.1 90.4h.8"/>
<path d="M86.1 92.9h.8M86.1 92.9l-.6 .6M86.9 90.4l.6 .6M86.9 89.6v.8M86.9 92.1v.8M86.9 92.9l.6 .6M87.5 89v2M87.5 91.5v2M87.5 89l-.6 .6M87.5 91.5l-.6 .6M88.4 88.2v6.1M88.4 89.1h1.2"/>
<path d="M88.4 93.4h1.2M89.2 88.2v.9M89.2 93.4v.9M89.5 89.1v4.3h-1.1M89.5 89.9h.1M89.5 92.6h.1M89.6 88.2v6.1M108.8 98.8l.2 .1M109 98.9l.6 .3M109.6 97.3h2M109.6 94.7h2M109.6 96.8h2"/>
<path d="M109.6 92.2h2M109.6 94.3h2M109.6 89.7h2M109.6 91.7h2M109.6 87.1h2M109.6 89.2h2M109.6 84.6h2M109.6 86.6h2M109.6 82h2M109.6 84.1h2M109.6 81.6h2M109.6 82v2.1"/>
<path d="M109.6 84.6v2M109.6 87.1v2.1M109.6 89.7v2M109.6 92.2v2.1M109.6 94.7v2.1M109.6 97.3v4.6M109.6 100l-.6 .3M109.6 82l.6 .7M109.6 84.6l.6 .6M109.6 87.1l.6 .7M109.6 89.7l.6 .6M109.6 92.2l.6 .6"/>
<path d="M109.6 94.7l.6 .7M109.6 97.3l.6 .6M110.2 98.7l-.6 .6h2M110.2 80.1h.8M110.2 81h.8M110.2 82.7h.8M110.2 83.5h.8M110.2 85.2h.8M110.2 86h.8M110.2 87.8h.8M110.2 88.6h.8M110.2 90.3h.8"/>
<path d="M110.2 91.1h.8M110.2 92.8h.8M110.2 93.7h.8M110.2 95.4h.8M110.2 96.2h.8M110.2 97.9h.8M110.2 98.7h.8M110.2 80.1v.9M110.2 82.7v.8M110.2 85.2v.8M110.2 87.8v.8M110.2 90.3v.8"/>
<path d="M110.2 92.8v.9M110.2 95.4v.8M110.2 97.9v.8M110.2 81l-.6 .6M110.2 83.5l-.6 .6M110.2 86l-.6 .6M110.2 88.6l-.6 .6M110.2 91.1l-.6 .6M110.2 93.7l-.6 .6M110.2 96.2l-.6 .6M111 80.1v.9M111 82.7v.8"/>
<path d="M111 85.2v.8M111 87.8v.8M111 90.3v.8M111 92.8v.9M111 95.4v.8M111 97.9v.8M111 81l.6 .6M111 83.5l.6 .6M111 86l.6 .6M111 88.6l.6 .6M111 91.1l.6 .6M111 93.7l.6 .6"/>
<path d="M111 96.2l.6 .6M111 98.7l.6 .6M111.6 99.8h-2l.6 .7M111.6 82v2.1M111.6 84.6v2M111.6 87.1v2.1M111.6 89.7v2M111.6 92.2v2.1M111.6 94.7v2.1M111.6 97.3v2M111.6 99.8v2.1M111.6 82l-.6 .7"/>
<path d="M111.6 84.6l-.6 .6M111.6 87.1l-.6 .7M111.6 89.7l-.6 .6M111.6 92.2l-.6 .6M111.6 94.7l-.6 .7M111.6 97.3l-.6 .6M111.6 99.8l-.6 .7M112.1 99.8h2M112.1 99.3h2M112.1 97.3h2M112.1 94.7h2M112.1 96.8h2"/>
<path d="M112.1 92.2h2M112.1 94.3h2M112.1 89.7h2M112.1 91.7h2M112.1 87.1h2M112.1 89.2h2M112.1 84.6h2M112.1 86.6h2M112.1 82h2M112.1 84.1h2M112.1 81.6h2M112.1 82v2.1"/>
<path d="M112.1 84.6v2M112.1 87.1v2.1M112.1 89.7v2M112.1 92.2v2.1M112.1 94.7v2.1M112.1 97.3v2M112.1 99.8v2.1M112.1 82l.6 .7M112.1 84.6l.6 .6M112.1 87.1l.6 .7M112.1 89.7l.6 .6M112.1 92.2l.6 .6"/>
<path d="M112.1 94.7l.6 .7M112.1 97.3l.6 .6M112.1 99.8l.6 .7M112.7 80.1h.8M112.7 81h.8M112.7 82.7h.8M112.7 83.5h.8M112.7 85.2h.8M112.7 86h.8M112.7 87.8h.8M112.7 88.6h.8M112.7 90.3h.8"/>
<path d="M112.7 91.1h.8M112.7 92.8h.8M112.7 93.7h.8M112.7 95.4h.8M112.7 96.2h.8M112.7 97.9h.8M112.7 98.7h.8M112.7 80.1v.9M112.7 82.7v.8M112.7 85.2v.8M112.7 87.8v.8M112.7 90.3v.8"/>
<path d="M112.7 92.8v.9M112.7 95.4v.8M112.7 97.9v.8M112.7 81l-.6 .6M112.7 83.5l-.6 .6M112.7 86l-.6 .6M112.7 88.6l-.6 .6M112.7 91.1l-.6 .6M112.7 93.7l-.6 .6M112.7 96.2l-.6 .6M112.7 98.7l-.6 .6M113.5 80.1v.9"/>
<path d="M113.5 82.7v.8M113.5 85.2v.8M113.5 87.8v.8M113.5 90.3v.8M113.5 92.8v.9M113.5 95.4v.8M113.5 97.9v.8M113.5 81l.6 .6M113.5 83.5l.6 .6M113.5 86l.6 .6M113.5 88.6l.6 .6M113.5 91.1l.6 .6"/>
<path d="M113.5 93.7l.6 .6M113.5 96.2l.6 .6M113.5 98.7l.6 .6M114.1 82v2.1M114.1 84.6v2M114.1 87.1v2.1M114.1 89.7v2M114.1 92.2v2.1M114.1 94.7v2.1M114.1 97.3v2M114.1 99.8v2.1M114.1 82l-.6 .7"/>
<path d="M114.1 84.6l-.6 .6M114.1 87.1l-.6 .7M114.1 89.7l-.6 .6M114.1 92.2l-.6 .6M114.1 94.7l-.6 .7M114.1 97.3l-.6 .6M114.1 99.8l-.6 .7M197.8 98.8l.7 .4M198.5 82v2.1M198.5 84.6v2M198.5 87.1v2.1M198.5 89.7v2"/>
<path d="M198.5 92.2v2.1M198.5 94.7v2.1M198.5 97.3v4.6M198.5 97.3h2.1M198.5 100l-.7 .4M198.5 94.7h2.1M198.5 96.8h2.1M198.5 92.2h2.1M198.5 94.3h2.1M198.5 89.7h2.1M198.5 91.7h2.1M198.5 87.1h2.1"/>
<path d="M198.5 89.2h2.1M198.5 84.6h2.1M198.5 86.6h2.1M198.5 82h2.1M198.5 84.1h2.1M198.5 81.6h2.1M198.5 82l.7 .7M198.5 84.6l.7 .6M198.5 87.1l.7 .7M198.5 89.7l.7 .6M198.5 92.2l.7 .6M198.5 94.7l.7 .7"/>
<path d="M198.5 97.3l.7 .6M199.2 98.7l-.7 .6h2.1M199.2 80.1v.9M199.2 82.7v.8M199.2 85.2v.8M199.2 87.8v.8M199.2 90.3v.8M199.2 92.8v.9M199.2 95.4v.8M199.2 97.9v.8M199.2 80.1h.8M199.2 81l-.7 .6"/>
<path d="M199.2 81h.8M199.2 82.7h.8M199.2 83.5l-.7 .6M199.2 83.5h.8M199.2 85.2h.8M199.2 86l-.7 .6M199.2 86h.8M199.2 87.8h.8M199.2 88.6l-.7 .6M199.2 88.6h.8M199.2 90.3h.8M199.2 91.1l-.7 .6"/>
<path d="M199.2 91.1h.8M199.2 92.8h.8M199.2 93.7l-.7 .6M199.2 93.7h.8M199.2 95.4h.8M199.2 96.2l-.7 .6M199.2 96.2h.8M199.2 97.9h.8M199.2 98.7h.8M200 80.1v.9M200 82.7v.8M200 85.2v.8"/>
<path d="M200 87.8v.8M200 90.3v.8M200 92.8v.9M200 95.4v.8M200 97.9v.8M200 81l.6 .6M200 83.5l.6 .6M200 86l.6 .6M200 88.6l.6 .6M200 91.1l.6 .6M200 93.7l.6 .6M200 96.2l.6 .6"/>
<path d="M200 98.7l.6 .6M200.6 82v2.1M200.6 84.6v2M200.6 87.1v2.1M200.6 89.7v2M200.6 92.2v2.1M200.6 94.7v2.1M200.6 97.3v2M200.6 99.8v2.1M200.6 99.8h-2.1l.7 .7M200.6 82l-.6 .7M200.6 84.6l-.6 .6"/>
<path d="M200.6 87.1l-.6 .7M200.6 89.7l-.6 .6M200.6 92.2l-.6 .6M200.6 94.7l-.6 .7M200.6 97.3l-.6 .6M200.6 99.8l-.6 .7M201.1 99.8h2M201.1 99.3h2M201.1 97.3h2M201.1 82v2.1M201.1 84.6v2M201.1 87.1v2.1"/>
<path d="M201.1 89.7v2M201.1 92.2v2.1M201.1 94.7v2.1M201.1 97.3v2M201.1 99.8v2.1M201.1 94.7h2M201.1 96.8h2M201.1 92.2h2M201.1 94.3h2M201.1 89.7h2M201.1 91.7h2M201.1 87.1h2"/>
<path d="M201.1 89.2h2M201.1 84.6h2M201.1 86.6h2M201.1 82h2M201.1 84.1h2M201.1 81.6h2M201.1 82l.6 .7M201.1 84.6l.6 .6M201.1 87.1l.6 .7M201.1 89.7l.6 .6M201.1 92.2l.6 .6M201.1 94.7l.6 .7"/>
<path d="M201.1 97.3l.6 .6M201.1 99.8l.6 .7M201.7 80.1v.9M201.7 82.7v.8M201.7 85.2v.8M201.7 87.8v.8M201.7 90.3v.8M201.7 92.8v.9M201.7 95.4v.8M201.7 97.9v.8M201.7 80.1h.8M201.7 81l-.6 .6"/>
<path d="M201.7 81h.8M201.7 82.7h.8M201.7 83.5l-.6 .6M201.7 83.5h.8M201.7 85.2h.8M201.7 86l-.6 .6M201.7 86h.8M201.7 87.8h.8M201.7 88.6l-.6 .6M201.7 88.6h.8M201.7 91.1l-.6 .6M201.7 90.3h.8"/>
<path d="M201.7 91.1h.8M201.7 92.8h.8M201.7 93.7l-.6 .6M201.7 93.7h.8M201.7 95.4h.8M201.7 96.2l-.6 .6M201.7 96.2h.8M201.7 97.9h.8M201.7 98.7l-.6 .6M201.7 98.7h.8M202.5 80.1v.9M202.5 82.7v.8"/>
<path d="M202.5 85.2v.8M202.5 87.8v.8M202.5 90.3v.8M202.5 92.8v.9M202.5 95.4v.8M202.5 97.9v.8M202.5 81l.6 .6M202.5 83.5l.6 .6M202.5 86l.6 .6M202.5 88.6l.6 .6M202.5 91.1l.6 .6M202.5 93.7l.6 .6"/>
<path d="M202.5 96.2l.6 .6M202.5 98.7l.6 .6M203.1 82v2.1M203.1 84.6v2M203.1 87.1v2.1M203.1 89.7v2M203.1 92.2v2.1M203.1 94.7v2.1M203.1 97.3v2M203.1 99.8v2.1M203.1 82l-.6 .7M203.1 84.6l-.6 .6"/>
<path d="M203.1 87.1l-.6 .7M203.1 89.7l-.6 .6M203.1 92.2l-.6 .6M203.1 94.7l-.6 .7M203.1 97.3l-.6 .6M203.1 99.8l-.6 .7M217.1 81.4h.1M217.5 82.2v.9M218.3 82.9h52M218.3 82.2h-1.2M219.1 80.3v2M219.1 80.3h2.1"/>
<path d="M219.1 82.3h2.1M219.1 80.3l.6 .6M219.7 80.9h.9M219.7 81.7h.9M219.7 81.7l-.6 .6M219.7 80.9v.8M220.6 81.7l.6 .6M220.6 80.9v.8M221.2 80.3l-.6 .6M221.2 80.3v2M221.7 80.3v2M221.7 80.3h2"/>
<path d="M221.7 82.3h2M221.7 80.3l.6 .6M222.3 80.9h.8M222.3 81.7l-.6 .6M222.3 81.7h.8M222.3 80.9v.8M223.1 81.7l.6 .6M223.1 80.9v.8M223.7 80.3v2M223.7 80.3l-.6 .6M224.2 80.3v2M224.2 80.3h2.1"/>
<path d="M224.2 82.3h2.1M224.2 80.3l.6 .6M224.8 80.9h.8M224.8 80.9v.8M224.8 81.7h.8M224.8 81.7l-.6 .6M225.6 81.7l.7 .6M225.6 80.9v.8M226.3 80.3v2M226.3 80.3l-.7 .6M226.8 80.3h2M226.8 82.3h2"/>
<path d="M226.8 80.3v2M226.8 80.3l.6 .6M227.4 80.9h.8M227.4 81.7h.8M227.4 81.7l-.6 .6M227.4 80.9v.8M228.2 81.7l.6 .6M228.2 80.9v.8M228.8 80.3v2M228.8 80.3l-.6 .6M229.3 80.3h2.1M229.3 82.3h2.1"/>
<path d="M229.3 80.3v2M229.3 80.3l.6 .6M229.9 80.9h.8M229.9 81.7h.8M229.9 80.9v.8M229.9 81.7l-.6 .6M230.7 81.7l.7 .6M230.7 80.9v.8M231.4 80.3v2M231.4 80.3l-.7 .6M231.8 80.3h2.1M231.8 82.3h2.1"/>
<path d="M231.8 80.3v2M231.8 80.3l.6 .6M232.4 80.9h.9M232.4 80.9v.8M232.4 81.7l-.6 .6M232.4 81.7h.9M233.3 81.7l.6 .6M233.3 80.9v.8M233.9 80.3v2M233.9 80.3l-.6 .6M234.4 80.3h2M234.4 82.3h2"/>
<path d="M234.4 80.3v2M234.4 80.3l.6 .6M235 80.9h.8M235 81.7h.8M235 80.9v.8M235 81.7l-.6 .6M235.8 80.9v.8M235.8 81.7l.6 .6M236.4 80.3v2M236.4 80.3l-.6 .6M236.9 80.3h2.1M236.9 82.3h2.1"/>
<path d="M236.9 80.3v2M236.9 80.3l.6 .6M237.5 80.9h.8M237.5 81.7h.8M237.5 81.7l-.6 .6M237.5 80.9v.8M238.3 81.7l.7 .6M238.3 80.9v.8M239 80.3v2M239 80.3l-.7 .6M239.5 80.3h2M239.5 82.3h2"/>
<path d="M239.5 80.3v2M239.5 80.3l.6 .6M240.1 80.9h.8M240.1 81.7h.8M240.1 80.9v.8M240.1 81.7l-.6 .6M240.9 81.7l.6 .6M240.9 80.9v.8M241.5 80.3v2M241.5 80.3l-.6 .6M242 80.3h2.1M242 82.3h2.1"/>
<path d="M242 80.3v2M242 80.3l.6 .6M242.6 80.9h.8M242.6 81.7h.8M242.6 81.7l-.6 .6M242.6 80.9v.8M243.4 80.9v.8M243.4 81.7l.7 .6M244.1 80.3v2M244.1 80.3l-.7 .6M244.5 80.3h2.1M244.5 82.3h2.1"/>
<path d="M244.5 80.3v2M244.5 80.3l.6 .6M245.1 80.9h.9M245.1 81.7l-.6 .6M245.1 81.7h.9M245.1 80.9v.8M246 81.7l.6 .6M246 80.9v.8M246.6 80.3v2M246.6 80.3l-.6 .6M247.1 80.3h2M247.1 82.3h2"/>
<path d="M247.1 80.3v2M247.1 80.3l.6 .6M247.7 80.9h.8M247.7 81.7l-.6 .6M247.7 80.9v.8M247.7 81.7h.8M248.5 81.7l.6 .6M248.5 80.9v.8M249.1 80.3v2M249.1 80.3l-.6 .6M249.6 80.3h2.1M249.6 82.3h2.1"/>
<path d="M249.6 80.3v2M249.6 80.3l.6 .6M250.2 80.9h.8M250.2 80.9v.8M250.2 81.7h.8M250.2 81.7l-.6 .6M251 80.9v.8M251 81.7l.7 .6M251.7 80.3v2M251.7 80.3l-.7 .6M252.2 80.3h2M252.2 82.3h2"/>
<path d="M252.2 80.3v2M252.2 80.3l.6 .6M252.8 80.9h.8M252.8 81.7h.8M252.8 81.7l-.6 .6M252.8 80.9v.8M253.6 80.9v.8M253.6 81.7l.6 .6M254.2 80.3v2M254.2 80.3l-.6 .6M254.7 80.3h2.1M254.7 82.3h2.1"/>
<path d="M254.7 80.3v2M254.7 80.3l.6 .6M255.3 80.9h.8M255.3 81.7h.8M255.3 81.7l-.6 .6M255.3 80.9v.8M256.1 81.7l.7 .6M256.1 80.9v.8M256.8 80.3v2M256.8 80.3l-.7 .6M257.2 80.3h2.1M257.2 82.3h2.1"/>
<path d="M257.2 80.3v2M257.2 80.3l.6 .6M257.8 80.9h.9M257.8 81.7h.9M257.8 81.7l-.6 .6M257.8 80.9v.8M258.7 81.7l.6 .6M258.7 80.9v.8M259.3 80.3v2M259.3 80.3l-.6 .6M259.8 80.3h2M259.8 82.3h2"/>
<path d="M259.8 80.3v2M259.8 80.3l.6 .6M260.4 80.9h.8M260.4 81.7l-.6 .6M260.4 81.7h.8M260.4 80.9v.8M261.2 80.9v.8M261.2 81.7l.6 .6M261.8 80.3v2M261.8 80.3l-.6 .6M262.3 80.3h2.1M262.3 82.3h2.1"/>
<path d="M262.3 80.3v2M262.3 80.3l.6 .6M262.9 80.9h.8M262.9 80.9v.8M262.9 81.7h.8M262.9 81.7l-.6 .6M263.7 80.9v.8M263.7 81.7l.7 .6M264.4 80.3v2M264.4 80.3l-.7 .6M264.9 80.3v2M264.9 80.3h2"/>
<path d="M264.9 82.3h2M264.9 80.3l.6 .6M265.5 80.9h.8M265.5 81.7l-.6 .6M265.5 80.9v.8M265.5 81.7h.8M266.3 81.7l.6 .6M266.3 80.9v.8M266.9 80.3v2M266.9 80.3l-.6 .6M267.4 80.3v2M267.4 80.3h2.1"/>
<path d="M267.4 82.3h2.1M267.4 80.3l.6 .6M268 80.9h.8M268 80.9v.8M268 81.7h.8M268 81.7l-.6 .6M268.8 80.9v.8M268.8 81.7l.7 .6M269.5 80.3v2M269.5 80.3l-.7 .6M270.3 82.2h1.2M271.1 82.2v.9"/>
<path d="M271.4 81.4h.1M108.2 119.5l.2-.4h5.6l.2 .4v11.4h-6v-11.5a.61 .61 0 0 1-1-.3h-.4v8.4h1.4M108.2 119.7h.8v4.4M108.8 105.3h6.1M108.8 103.5h.2M108.8 104.6h.2M108.8 106.1h.9M108.8 106.5h6.1M109 100.3v5M109 100.3l-.2 .1M109.6 101.9h2M109.6 102.4h2"/>
<path d="M109.6 104.4h2M109.6 102.4v2M109.6 102.4l.6 .6M109.7 105.3v1.2M109.7 106.4h4.3M110.2 100.5h.8M110.2 101.3h.8M110.2 103h.8M110.2 103.8h.8M110.2 100.5v.8M110.2 103v.8M110.2 101.3l-.6 .6"/>
<path d="M110.2 103.8l-.6 .6M110.5 106.4v.1M111 100.5v.8M111 103v.8M111 101.3l.6 .6M111 103.8l.6 .6M111.6 102.4v2M111.6 102.4l-.6 .6M112.1 101.9h2M112.1 102.4h2M112.1 104.4h2M112.1 102.4v2"/>
<path d="M112.1 102.4l.6 .6M112.7 100.5h.8M112.7 101.3h.8M112.7 103h.8M112.7 103.8h.8M112.7 100.5v.8M112.7 103v.8M112.7 101.3l-.6 .6M112.7 103.8l-.6 .6M113.2 106.4v.1M113.3 119.7h.9M113.5 100.5v.8"/>
<path d="M113.5 103v.8M113.5 101.3l.6 .6M113.5 103.8l.6 .6M114 106.1h.9M114 105.3v1.2M114.1 102.4v2M114.1 102.4l-.6 .6M114.9 105h36.1M156 105h41.8M197.8 105.3h6.1M197.8 103.5h.2M197.8 104.6h.2"/>
<path d="M197.8 106.1h.9M197.8 106.5h6.1M198 100.3v5M198.4 119.5l.3-.4h5.6l.2 .4v11.4h-6.1v-11.5a.61 .61 0 0 1-.9-.3h-.5v8.4h1.4M198.4 119.7h.9v4.4M198.5 101.9h2.1M198.5 102.4v2M198.5 102.4h2.1M198.5 104.4h2.1M198.5 102.4l.7 .6M198.7 105.3v1.2M198.7 106.4h4.3"/>
<path d="M199.2 100.5v.8M199.2 103v.8M199.2 101.3l-.7 .6M199.2 100.5h.8M199.2 101.3h.8M199.2 103h.8M199.2 103.8l-.7 .6M199.2 103.8h.8M199.5 106.4v.1M200 100.5v.8M200 103v.8M200 101.3l.6 .6"/>
<path d="M200 103.8l.6 .6M200.6 102.4v2M200.6 102.4l-.6 .6M201.1 101.9h2M201.1 102.4h2M201.1 104.4h2M201.1 102.4v2M201.1 102.4l.6 .6M201.7 100.5v.8M201.7 103v.8M201.7 101.3l-.6 .6M201.7 100.5h.8"/>
<path d="M201.7 101.3h.8M201.7 103h.8M201.7 103.8l-.6 .6M201.7 103.8h.8M202.2 106.4v.1M202.5 100.5v.8M202.5 103v.8M202.5 101.3l.6 .6M202.5 103.8l.6 .6M203 105.3v1.2M203 106.1h.9M203.1 102.4v2"/>
<path d="M203.1 102.4l-.6 .6M204.5 119.7h-.8v4.4M106.8 120.1h1.4M108.2 129.7h1.7M108.2 124.1h6M108.2 120.4h.8M109.1 124.1v-4.9h4.2v4.9M109.9 130.9v-3.4h2.6v3.4M109.9 124.1v-3.2h2.6v3.2M110.6 121.2h1.2M110.6 121.2v-.2h1.2v.2M110.6 121.2l.6 .9 .6-.9"/>
<path d="M112.5 129.7h1.7M113.3 120.4h.9M114.2 127.5h37.2M114.2 127.8h37.4M156.4 127.5h42M156.5 127.8h41.9M197 120.1h1.4M198.4 129.7h1.7M198.4 124.1h6.1M198.4 120.4h.9M199.4 124.1v-4.9h4.2v4.9M200.1 124.1v-3.2h2.7v3.2"/>
<path d="M200.1 130.9v-3.4h2.7v3.4M200.9 121.2h1.2M200.9 121.2v-.2h1.2v.2M200.9 121.2l.5 .9 .7-.9M202.8 129.7h1.7M203.7 120.4h.8"/>
</g>
<g font-size="8">
<text x="22.1" y="7.1">6</text>
<text x="71.3" y="7.2">5</text>
<text x="121.3" y="7.2">4</text>
<text x="171.3" y="7.2">3</text>
<text x="221.3" y="7.2">2</text>
<text x="270.5" y="7.2">1</text>
<text x="2" y="29.6">D</text>
<text x="289" y="29.7">D</text>
<text x="1.8" y="82.1">C</text>
<text x="288.8" y="82.1">C</text>
<text x="2.7" y="132.1">B</text>
<text x="289.7" y="132.2">B</text>
<text x="2" y="184.6">A</text>
<text x="289" y="184.7">A</text>
<text x="22.1" y="207.1">6</text>
<text x="71.3" y="207.2">5</text>
<text x="121.3" y="207.2">4</text>
<text x="171.3" y="207.2">3</text>
<text x="221.3" y="207.2">2</text>
<text x="270.5" y="207.2">1</text>
</g>
<text font-size="7.8" x="142.7" y="22.9">All cables are PTFE cables</text>
<g font-size="7.1">
<text x="51.5" y="64.9">P1</text>
<text x="247" y="61.1">P2</text>
<text x="121.5" y="159.8">RuggedPOD</text>
<text x="209.4" y="171.7">raspberry_to_backpla</text>
<text x="209.4" y="178.8">ne</text>
<text x="213.7" y="191.6">5-013R-014R-015</text>
</g>
<g font-size="4.7">
<text x="67.9" y="16.4">Supplier</text>
<text x="70" y="27.1">Molex</text>
<text x="69.7" y="36.9">RS pro</text>
<text x="94.5" y="47.8">1</text>
<text x="128.6" y="47.8">2</text>
<text x="207.4" y="44.4">1</text>
<text x="25.9" y="152.4">To</text>
<text x="71.6" y="152.4">From</text>
<text x="25.8" y="156.6">P1</text>
<text x="27.1" y="160.6">1</text>
<text x="74.5" y="156.6">P2</text>
<text x="75.9" y="160.6">1</text>
<text x="27.1" y="164.5">2</text>
<text x="75.9" y="164.5">2</text>
<text x="27.1" y="168.4">3</text>
<text x="27.1" y="172.3">4</text>
<text x="75.9" y="168.4">3</text>
<text x="75.9" y="172.3">4</text>
<text x="27.1" y="176.2">5</text>
<text x="75.9" y="176.2">5</text>
<text x="27.1" y="180.1">6</text>
<text x="27.1" y="184">7</text>
<text x="75.9" y="180.1">6</text>
<text x="75.9" y="184">7</text>
<text x="27.1" y="188">8</text>
<text x="27.1" y="191.9">9</text>
<text x="75.9" y="188">8</text>
<text x="75.9" y="191.9">9</text>
<text x="26.5" y="195.8">...</text>
<text x="75.2" y="195.8">...</text>
<text x="25.9" y="199.7">40</text>
<text x="74.6" y="199.7">40</text>
</g>
<g font-size="4.7" fill="#808080">
<text x="150.6" y="142.7">150</text>
<text x="161.7" y="142.7">10</text>
</g>
<g font-size="4.2">
<text x="16.6" y="14.2">No.</text>
<text x="33" y="16.3">Part number</text>
<text x="94.8" y="16.3">DESCRIPTION</text>
<text x="125.5" y="16.3">QTY</text>
<text x="12" y="18.4">ARTICLE</text>
<text x="18.9" y="27">1</text>
<text x="30.7" y="24.8">1658621-9</text>
<text x="96.9" y="27">Connector</text>
<text x="128.4" y="27">2</text>
<text x="97.6" y="34.8">flat ribbon</text>
<text x="18.9" y="36.9">2</text>
<text x="30.7" y="36.7">289-9975</text>
<text x="102" y="39">cable</text>
<text x="128.4" y="36.9">1</text>
</g>
<text font-size="3.9" x="277.9" y="190.9">A4</text>
<g font-size="3.5">
<text x="219.1" y="76.2">1</text>
<text x="266.9" y="76">39</text>
<text x="37.3" y="88">1</text>
<text x="85" y="87.8">39</text>
<text x="219.5" y="86.6">2</text>
<text x="266.9" y="86.5">40</text>
<text x="37.3" y="97.6">2</text>
<text x="84.7" y="97.4">40</text>
</g>
<text font-size="3.2" x="175.2" y="190.9">Follow BOM</text>
<g font-size="2">
<text x="110.4" y="156">Project:</text>
<text x="121.3" y="165">NAME</text>
<text x="144.4" y="165">DATE</text>
<text x="162.6" y="164.9">DO NOT SCALE DRAWING</text>
<text x="189.2" y="164.9">REVISION A</text>
<text x="207.1" y="164.9">TITLE:</text>
<text x="107.6" y="169.1">DRAWN</text>
<text x="119.4" y="169.1">JJ Chanut</text>
<text x="142.3" y="169.1">03/03/2016</text>
<text x="162.8" y="169.2">UNLESS OTHERWISE SPECIFIED:</text>
<text x="162.8" y="171.7">DIMENSIONS ARE IN MILLIMETERS</text>
<text x="162.8" y="174.2">SURFACE FINISH:</text>
<text x="162.8" y="176.7">TOLERANCES:</text>
<text x="164.4" y="179.2">LINEAR:</text>
<text x="162.6" y="185.5">MATERIAL:</text>
<text x="164.4" y="181.7">ANGULAR:</text>
<text x="207" y="185.5">Part number</text>
<text x="162.6" y="198.5">WEIGHT:</text>
<text x="207.1" y="198.6">SCALE:1:1</text>
<text x="251.5" y="198.6">SHEET 1 OF 1</text>
</g>
</svg>
